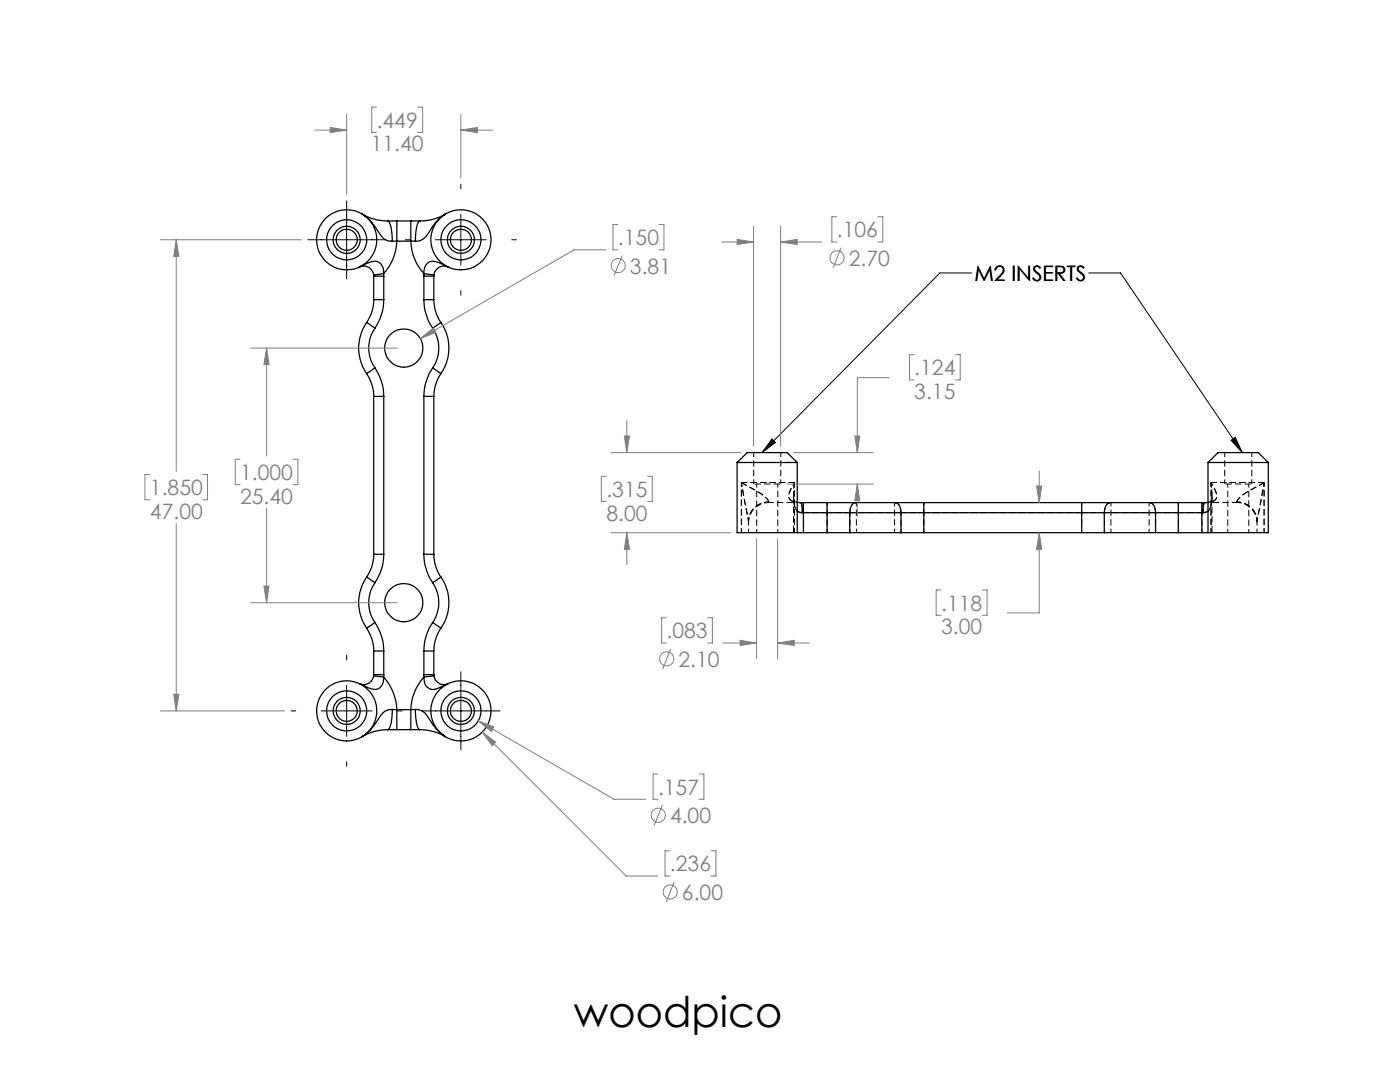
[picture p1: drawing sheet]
<svg xmlns="http://www.w3.org/2000/svg" width="279mm" height="216mm" viewBox="0 0 279 216" stroke-linecap="round" stroke-linejoin="round" font-family="sans-serif">
<g fill="none" stroke="#000" stroke-width=".25">
<path d="M74.6 59.8h2M74.6 55.1h2M74.6 59.8a7.8 7.8 0 0 1-1.4 4.5M74.6 54.9v.2M74.6 55.1v4.7M76.6 54.6a1.94 1.94 0 0 0-.7-2 1.94 1.94 0 0 0-2.1-.2l-2.1 .9a2.03 2.03 0 0 1 2.9 1.6M76.6 54.6l-2 .3M76.6 54.6v.5M76.6 59.8a10.2 10.2 0 0 1-1.8 5.7M76.6 55.1v4.7M77.4 44.1a2.83 2.83 0 0 1 .8 2.4l.1 1.6M77.4 44.1a10 10 0 0 1-5.2-1.4h.1a10.1 10.1 0 0 1 3.6 4.1l.9 1 .6 .2 .9 .1"/>
<path d="M77.4 44.1h1.8M78.3 48.1h4.6M79.2 44.1v1.4a11.9 11.9 0 0 1-2.6 9.1M79.2 44.1h2.8M82 44.1v1.4a12.2 12.2 0 0 0 2 8.4l.6 .7M82 44.1h1.8M83.8 44.1h-.1a6.7 6.7 0 0 0-.8 4M83.8 44.1a9.7 9.7 0 0 0 5.1-1.4 9.4 9.4 0 0 0-3.5 4 2.71 2.71 0 0 1-2.5 1.4M84.6 59.8h2M84.6 55.1h2M84.6 59.8a10.2 10.2 0 0 0 1.8 5.7M84.6 55.1v4.7"/>
<path d="M84.6 54.6a2.03 2.03 0 0 1 1.7-2.5 8.1 8.1 0 0 1 3.1 1.2 1.99 1.99 0 0 0-2.8 1.6M84.6 54.6l2 .3M84.6 54.6v.5M86.6 59.8a8.5 8.5 0 0 0 1.4 4.5M86.6 55.1v4.7M86.6 54.9v.2M73.2 64.3a8.9 8.9 0 0 0 0 10.2M73.2 64.3l1.6 1.2M73.2 74.5a8 8 0 0 1 1.4 4.6M74.6 79.1h2M74.6 79.1v31.5M74.8 65.5a7 7 0 0 0 0 7.9"/>
<path d="M74.8 73.4l-1.6 1.1M74.8 73.4a10.2 10.2 0 0 1 1.8 5.7M76.6 79.1v31.5M84.6 79.1h2M84.6 79.1v31.5M86.4 73.4a10.2 10.2 0 0 0-1.8 5.7M86.4 73.4l1.6 1.1M86.4 65.5a7.1 7.1 0 0 1 0 7.9M86.6 79.1v31.5M88 74.5a8.8 8.8 0 0 0-1.4 4.6M88 64.3l-1.6 1.2M88 64.3a8.9 8.9 0 0 1 0 10.2"/>
<path d="M147.1 92.3h12M147.1 92.3l2-2h8l2 2M147.1 92.3v14h12M159.1 92.3v14M241.1 92.3l2-2h8l2 2M241.1 92.3h12M241.1 92.3v14M253.1 92.3v14h-12M73.2 115.1l1.6 1.2M73.2 115.1a8.9 8.9 0 0 0 0 10.2M74.6 110.6h2M74.6 110.6a7.8 7.8 0 0 1-1.4 4.5"/>
<path d="M74.8 116.3a7 7 0 0 0 0 7.9M76.6 110.6a10.2 10.2 0 0 1-1.8 5.7M84.6 110.6a10.2 10.2 0 0 0 1.8 5.7M84.6 110.6h2M86.4 116.3a7.1 7.1 0 0 1 0 7.9M86.6 110.6a8.5 8.5 0 0 0 1.4 4.5M88 115.1a8.9 8.9 0 0 1 0 10.2M88 115.1l-1.6 1.2M159.1 100.3h.7M159.1 106.3h1.2M159.1 102l1 .3M159.7 100.3h.2"/>
<path d="M159.9 100.3l.2 2M159.9 100.3h.4M160.1 102.3h.2M160.3 100.3v2M160.3 102.3v4M160.3 102.3h4.8M160.3 100.3h4.8M160.3 106.3h4.8M165.1 100.3h5.6M165.1 102.3h4.5M165.1 100.3v2M165.1 106.3h4.5"/>
<path d="M165.1 102.3v4M169.6 102.3h10.2M169.6 106.3h10.2M169.6 102.3v4M170.7 100.3h8M170.7 100.3a1.83 1.83 0 0 0-1.1 2M178.7 100.3a1.76 1.76 0 0 1 1.1 2M178.7 100.3h5.7M179.8 102.3h4.6M179.8 106.3h4.6M179.8 102.3v4M184.4 100.3v2"/>
<path d="M184.4 102.3v4M184.4 102.3h31.5M184.4 100.3h31.5M184.4 106.3h31.5M215.9 100.3h5.6M215.9 102.3h4.5M215.9 100.3v2M215.9 106.3h4.5M215.9 102.3v4M220.4 102.3h10.2M220.4 106.3h10.2M220.4 102.3v4"/>
<path d="M221.5 100.3h8M221.5 100.3a1.83 1.83 0 0 0-1.1 2M229.5 100.3a1.76 1.76 0 0 1 1.1 2M229.5 100.3h5.7M230.6 102.3h4.6M230.6 106.3h4.6M230.6 102.3v4M235.2 100.3v2M235.2 102.3v4M235.2 102.3h4.7M235.2 100.3h4.7M235.2 106.3h4.7"/>
<path d="M239.9 102.3h.2M239.9 106.3h1.2M239.9 100.3v2M239.9 100.3h.4M239.9 102.3v4M240.3 100.3l-.2 .9v1.1M240.3 100.3h.1M241.1 100.3h-.8M241.1 102l-1 .3M73.2 125.3a8 8 0 0 1 1.4 4.6M74.6 134.9a2.03 2.03 0 0 1-2.9 1.5h.1a6.9 6.9 0 0 0 3.3 1.1 2.1 2.1 0 0 0 1.5-2.4M74.6 134.9l2 .2"/>
<path d="M74.6 134.6h2M74.6 129.9h2M74.6 134.6v.3M74.6 129.9v4.7M74.8 124.2a10.2 10.2 0 0 1 1.8 5.7M74.8 124.2l-1.6 1.1M76.6 135.1a10.2 10.2 0 0 1 2.6 6.5M76.6 134.6v.5M76.6 129.9v4.7M84.6 134.6v.5M84.6 129.9h2M84.6 134.6h2"/>
<path d="M84.6 129.9v4.7M84.6 135.1a10.2 10.2 0 0 0-2.6 6.5M86.4 124.2a10.2 10.2 0 0 0-1.8 5.7M86.4 124.2l1.6 1.1M86.6 134.6v.3M86.6 129.9v4.7M86.6 134.9a2.01 2.01 0 0 0 2.8 1.5l-1.5 .7a2.07 2.07 0 0 1-2.9-.2 2.77 2.77 0 0 1-.4-1.8M86.6 134.9l-2 .2M88 125.3a8.8 8.8 0 0 0-1.4 4.6M77.4 145.6h1.8M78.3 141.6a2.86 2.86 0 0 0-2.8 1.8 8.7 8.7 0 0 1-3.3 3.6 10.6 10.6 0 0 1 5.2-1.4M78.3 141.6a6.5 6.5 0 0 1-.8 4h-.1"/>
<path d="M78.3 141.6h.9M79.2 141.6v4M79.2 141.6h2.8M79.2 145.6h2.8M82 145.6h1.8M82 141.6v4M82.9 141.6a6.5 6.5 0 0 0 .8 4h.1M82.9 141.6a2.89 2.89 0 0 1 2.7 1.8 9.2 9.2 0 0 0 3.3 3.6 10.2 10.2 0 0 0-5.1-1.4M82.9 141.6h-.9"/>
<circle cx="69.2" cy="47.9" r="4"/>
<circle cx="69.2" cy="47.9" r="2.1"/>
<circle cx="69.2" cy="47.9" r="2.7"/>
<circle cx="69.2" cy="47.8" r="6"/>
<circle cx="92" cy="47.8" r="2.11"/>
<circle cx="92" cy="47.9" r="4"/>
<circle cx="92" cy="47.8" r="6"/>
<circle cx="92" cy="47.9" r="2.7"/>
<circle cx="80.6" cy="69.4" r="3.8"/>
<circle cx="80.6" cy="120.2" r="3.8"/>
<circle cx="69.2" cy="141.8" r="4"/>
<circle cx="69.2" cy="141.8" r="2.1"/>
<circle cx="69.2" cy="141.8" r="2.7"/>
<circle cx="69.2" cy="141.9" r="6"/>
<circle cx="92" cy="141.8" r="2.09"/>
<circle cx="92" cy="141.8" r="4"/>
<circle cx="92" cy="141.9" r="6"/>
<circle cx="92" cy="141.8" r="2.7"/>
</g>
<path d="M148 96.3v10M158.6 96.3v10M241.7 96.3v10M252.3 96.3v10M148 106.3v-10M153.4 100.3a4 4 0 0 0-4 4M153.4 100.2a4 4 0 0 0-4 3.9M158.6 106.3v-10M241.7 106.3v-10M246.8 100.2a4 4 0 0 1 4.1 3.9M246.9 100.3a4 4 0 0 1 4 4M252.3 106.3v-10" fill="none" stroke="#000" stroke-width=".2" stroke-dasharray="1.3 .6" stroke-dashoffset=".4" stroke-linecap="butt"/>
<path d="M148 96.3l3.5 2a3.4 3.4 0 0 1 1.9 1.9M148 96.3h10.6M158.6 96.3h-10.6M241.7 96.3h10.6M252.3 96.3h-10.6M252.3 96.3l-3.6 2a3.4 3.4 0 0 0-1.9 1.9M153.4 100.2a3.4 3.4 0 0 0-1.8-1.9l-3.6-2M159.1 102a3.6 3.6 0 0 1-.7-2.9M184.4 102.3h31.5M246.8 100.2a3.4 3.4 0 0 1 1.9-1.9l3.6-2" fill="none" stroke="#000" stroke-width=".2" stroke-dasharray="1.3 .6" stroke-dashoffset=".1" stroke-linecap="butt"/>
<path d="M155.8 96.6h-5.4M244.4 96.6h5.4" fill="none" stroke="#000" stroke-width=".2" stroke-dasharray="1.3 .6" stroke-dashoffset="-.2" stroke-linecap="butt"/>
<path d="M158.4 99.1v-.1M158.6 96.3l-.2 2.3a4 4 0 0 0 .7 3.4l1 .3M241.9 99.1v-.1M153.4 100.3v-.1M153.4 100.2v.1M159.8 100.3h.1M160.1 102.3h.3M239.9 102.3h.2M246.8 100.2l.1 .1M246.9 100.3l-.1-.1" fill="none" stroke="#000" stroke-width=".2" stroke-dasharray="1.3 .6" stroke-linecap="butt"/>
<path d="M158.4 99l.2-2.7M241.9 99l-.2-2.7M153.4 100.3h6.5M160.4 102.3h4.7M235.2 102.3h4.7M240.4 100.3h6.5" fill="none" stroke="#000" stroke-width=".2" stroke-dasharray="1.3 .6" stroke-dashoffset=".2" stroke-linecap="butt"/>
<g fill="none" stroke="#000" stroke-width=".2" stroke-dasharray="1.3 .6" stroke-dashoffset=".5" stroke-linecap="butt">
<path d="M148 96.3l1.4 7.8M151 96.6v9.7M245 96.6v9.7M252.3 96.3l-1.4 7.8M149.4 106.3v-2.2M149.4 104.1l-1.4-7.8M155.2 106.3v-9.7M160.4 106.3v-4M165.1 102.3v4M169.6 106.3v-4M170.9 100.3v6M178.5 106.3v-6"/>
<path d="M179.8 102.3v4M184.4 106.3v-4M215.9 102.3v4M220.4 106.3v-4M221.7 100.3v6M229.3 106.3v-6M230.6 102.3v4M235.2 106.3v-4M239.9 102.3v4M240.1 102.3l.8-.2a1.9 1.9 0 0 0 .9-1.8l.1-1.2M240.6 100.3a1.9 1.9 0 0 0 2.2-1.2 6.4 6.4 0 0 0-1.1-2.8M249.2 106.3v-9.7"/>
<path d="M250.9 104.1v2.2M250.9 104.1l1.4-7.8"/>
</g>
<path d="M158.6 96.3l-.3 .4a3.3 3.3 0 0 0-.8 2.7 2.01 2.01 0 0 0 2 .9M241.7 96.3l.2 2.3a4 4 0 0 1-.8 3.4M159.6 100.3a1.87 1.87 0 0 1-2.2-1.2 6.4 6.4 0 0 1 1.2-2.8M160.1 102.3l-.2-2M160.4 102.3v-2M165.1 102.3v-2M184.4 102.3v-2M215.9 102.3v-2M235.2 102.3v-2M239.9 102.3v-2M240.1 102.3l.3-2" fill="none" stroke="#000" stroke-width=".2" stroke-dasharray="1.3 .6" stroke-dashoffset=".6" stroke-linecap="butt"/>
<g fill="none" stroke="#000" stroke-width=".2" stroke-dasharray="1.3 .6" stroke-dashoffset=".3" stroke-linecap="butt">
<path d="M150.4 90.3v6.3M155.8 96.6v-6.3M244.4 90.3v6.3M249.8 96.6v-6.3M165.1 102.3h4.5M169.6 102.3a1.76 1.76 0 0 1 1.1-2M169.6 102.3h10.2M179.8 102.3h4.6M179.8 102.3a1.76 1.76 0 0 0-1.1-2M215.9 102.3h4.5M220.4 102.3a1.76 1.76 0 0 1 1.1-2M220.4 102.3h10.2"/>
<path d="M230.6 102.3h4.6M230.6 102.3a1.76 1.76 0 0 0-1.1-2"/>
</g>
<path d="M241.9 99.1l-.2 .9-.6 .2M159.1 100.2h-.3a.59 .59 0 0 1-.4-.9v-.2" fill="none" stroke="#000" stroke-width=".2" stroke-dasharray="1.3 .6" stroke-dashoffset=".8" stroke-linecap="butt"/>
<path d="M158.4 99v7.3M241.9 106.3v-7.2" fill="none" stroke="#000" stroke-width=".2" stroke-dasharray="1.3 .6" stroke-dashoffset="-.1" stroke-linecap="butt"/>
<path d="M241.7 96.3a4.6 4.6 0 0 1 1.1 3.1 1.98 1.98 0 0 1-2 .9" fill="none" stroke="#000" stroke-width=".2" stroke-dasharray="1.3 .6" stroke-dashoffset=".7" stroke-linecap="butt"/>
<g fill="none" stroke="#808080" stroke-width=".2">
<path d="M62.8 26h6.4M65.9 25.4l3.3 .6-3.3 .5zM69.2 22.8v16M75.1 21.4h-.9v5h.9M83.4 21.4h.9v5h-.9M92 22.8v12.7M92 26h6.3M92 26l3.3-.6v1.1zM32 47.8h28.1M35.2 47.8v46.3M35.2 47.8l.5 3.4h-1zM120.9 49.8h-6.3l-30.7 17.8"/>
<path d="M123.3 44.8h-1v5h1M124.2 51l-1.6 4M131.5 44.8h1v5h-1M144 48.3h6.4M147.1 47.8l3.3 .5-3.3 .5zM150.4 45.1v43.9M155.8 48.3l3.3-.5v1zM155.8 48.3h8.2M155.8 45.1v43.9M167 43.3h-1v5h1M167.9 49.4l-1.6 4M175.2 43.3h1v5h-1"/>
<path d="M50 69.5h29.3M53.2 69.5v21.5M53.2 69.5l.5 3.2h-1zM83.9 67.6l2.6-2.2 .5 .9zM177.4 75.4h-6.3v14.9M182.5 70.8h-1v5h1M190.7 70.8h.9v5h-.9M29.9 94.7h-1v5h1M40.5 94.7h.9v5h-.9M47.9 91.7h-.9v5h.9M58.5 91.7h.9v5h-.9M121 95h-1v5h1"/>
<path d="M121.9 90.3h25.9M124.6 87h1l-.5 3.3zM125.1 84v6.3M129.2 95h1v5h-1M157.1 96.6h17.2M158.4 90.3h15.9M170.6 87h1l-.5 3.3zM171.1 96.6l.5 3.3h-1zM171.1 96.6v6.3M206.9 97h1l-.5 3.3zM207.4 93.9v6.4M35.2 104.5v37.4"/>
<path d="M52.7 116.9h1l-.5 3.4zM53.2 101.4v18.9M121.9 106.3h23.9M125.1 106.3l.5 3.3h-1zM125.1 106.3v6.3M151 107.6v23.9M155.2 107.6v23.9M187.8 117.7h-1v5.1h1M196 117.7h1v5.1h-1M207.4 106.3l.5 3.3h-1zM207.4 106.3v16h-6.4M34.7 138.5h1l-.5 3.4z"/>
<path d="M50 120.3h29.3M133 123.3h-1v5h1M133.9 129.4l-1.6 4.1M141.2 123.3h1v5h-1M144.3 128.3h6.7M147.7 127.8l3.3 .5-3.3 .5zM155.2 128.3h6.3M155.2 128.3l3.3-.5v1zM32 141.9h24.8M95.5 143.9l27.1 15.6h6.3M95.5 143.9l3.1 1.2-.5 .8zM96.2 146.1l28.8 28.7h6.3"/>
<path d="M96.2 146.1l2.7 2-.7 .7zM131.3 154.4h-.9v5.1h.9M139.5 154.4h1v5.1h-1M132.2 160.7l-1.6 4M133.7 169.8h-1v5h1M134.5 176l-1.5 4M141.9 169.8h1v5h-1"/>
<circle cx="123.4" cy="53" r="1.4"/>
<circle cx="167.1" cy="51.4" r="1.4"/>
<circle cx="133.1" cy="131.5" r="1.41"/>
<circle cx="131.4" cy="162.7" r="1.41"/>
<circle cx="133.7" cy="178" r="1.4"/>
</g>
<g fill="none" stroke="#000" stroke-width=".2">
<path d="M92 36.8v.9M61.4 47.8h15.6M69.2 40.1v15.5M80.9 47.8h.9M86.9 47.8h10.1M92 42.8v10.1M92 58v.9M102.1 47.8h1M193.9 54.5h-6.3l-35.5 35.8M217.3 54.5h6.3l24.3 35.8M154.1 87.6l.7 .7-2.7 2zM245.7 87.8l.8-.5 1.4 3z"/>
<path d="M69.2 130.8v.9M69.2 136.8v10.1M92 134.1v15.5M58.1 141.9h.9M64.1 141.9h10.2M69.2 152v.9M79.3 141.9h1M84.2 141.9h15.6"/>
</g>
<path d="M245.7 87.8l.8-.5 1.4 3zM154.1 87.6l.7 .7-2.7 2z" fill="#000"/>
<path d="M65.9 25.4l3.3 .6-3.3 .5zM92 26l3.3-.6v1.1zM35.2 47.8l.5 3.4h-1zM34.7 138.5h1l-.5 3.4zM96.2 146.1l2 2.7 .7-.7zM95.5 143.9l2.6 2 .5-.8zM53.2 69.5l.5 3.2h-1zM52.7 116.9h1l-.5 3.4zM83.9 67.6l3.1-1.3-.5-.9zM170.6 87h1l-.5 3.3zM171.1 96.6l.5 3.3h-1zM124.6 87h1l-.5 3.3zM125.1 106.3l.5 3.3h-1zM206.9 97h1l-.5 3.3zM207.4 106.3l.5 3.3h-1zM147.1 47.8l3.3 .5-3.3 .5zM155.8 48.3l3.3-.5v1zM147.7 127.8l3.3 .5-3.3 .5zM155.2 128.3l3.3-.5v1z" fill="#808080"/>
<text font-size="8.5" x="114.5" y="204.9">woodpico</text>
<g font-size="4.2" fill="#808080">
<text x="75.2" y="25.5">.449</text>
<text x="74" y="30.2">11.40</text>
<text x="167" y="47.3">.106</text>
<text x="123.3" y="48.9">.150</text>
<text x="169.4" y="53">2.70</text>
<text x="125.7" y="54.6">3.81</text>
<text x="182.5" y="74.9">.124</text>
<text x="182.5" y="79.6">3.15</text>
<text x="47.9" y="95.8">1.000</text>
<text x="29.9" y="98.8">1.850</text>
<text x="47.9" y="100.5">25.40</text>
<text x="121" y="99.1">.315</text>
<text x="29.9" y="103.5">47.00</text>
<text x="121" y="103.9">8.00</text>
<text x="187.8" y="121.8">.118</text>
<text x="133" y="127.4">.083</text>
<text x="187.8" y="126.6">3.00</text>
<text x="135.4" y="133">2.10</text>
<text x="131.3" y="158.6">.157</text>
<text x="133.7" y="164.2">4.00</text>
<text x="133.7" y="173.9">.236</text>
<text x="136.1" y="179.6">6.00</text>
</g>
<text font-size="4.2" x="194.5" y="56">M2 INSERTS</text>
</svg>
